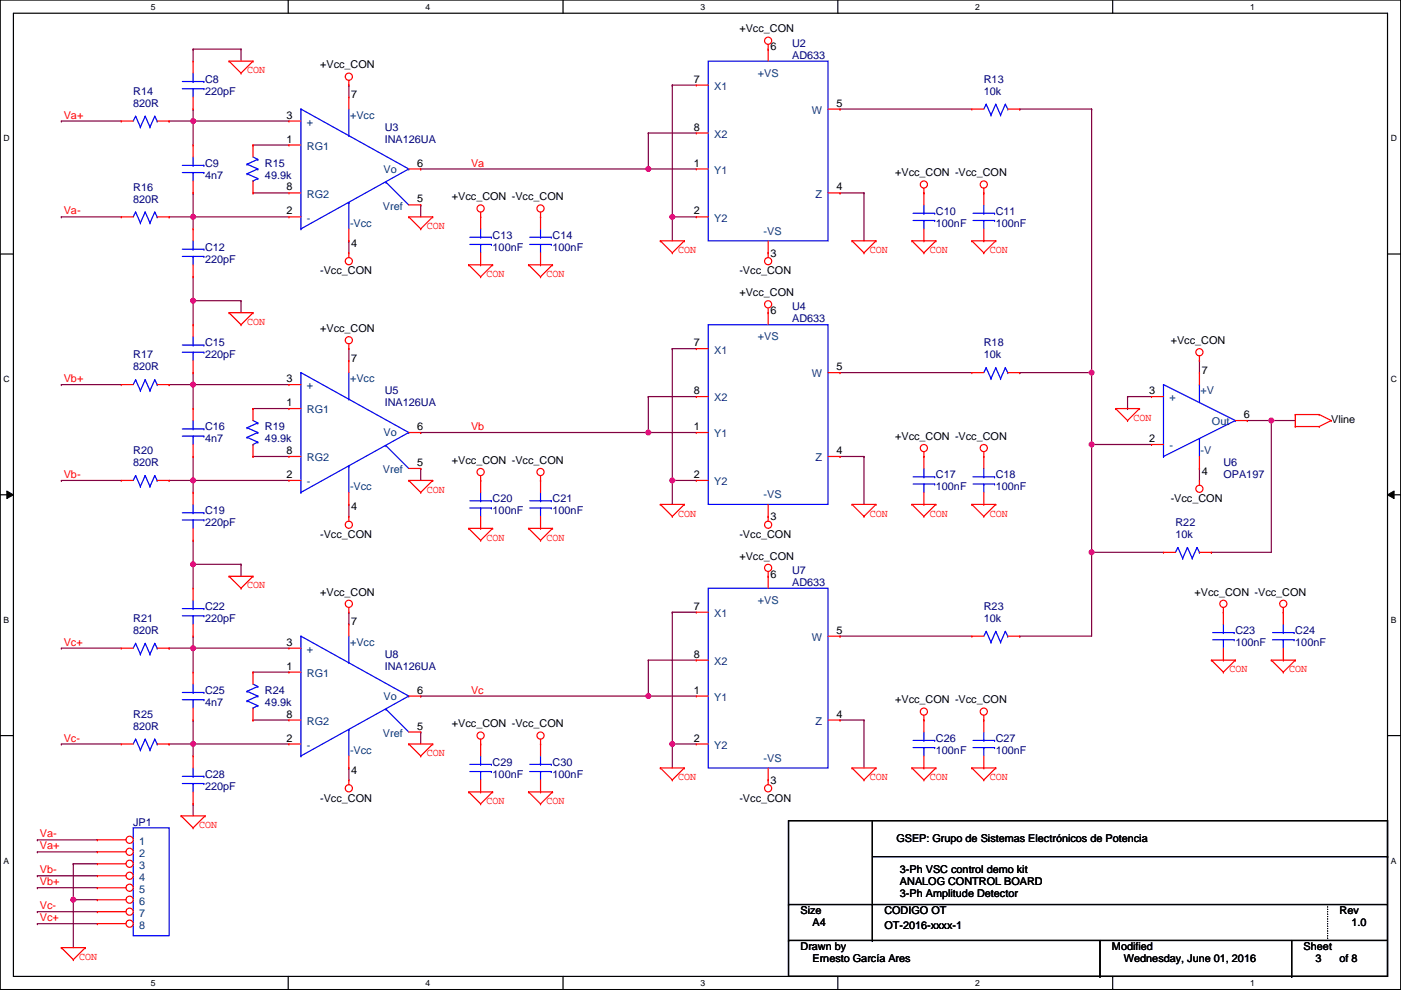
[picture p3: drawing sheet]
<svg xmlns="http://www.w3.org/2000/svg" width="297mm" height="210mm" viewBox="0 0 297 210" stroke-linecap="round" stroke-linejoin="round" font-family="sans-serif">
<path d="M0 0h297v209.8h-297zM2.8 2.8h291.4v204.2h-291.4z" fill="none" stroke="#000" stroke-width=".25"/>
<g fill="#fff">
<path d="M32 .4h1v2h-1z"/>
<path d="M32 207.4h1v2h-1z"/>
</g>
<path d="M61.1 0v2.8M61.1 207v2.8" fill="none" stroke="#000" stroke-width=".25"/>
<g fill="#fff">
<path d="M90.2 .4h1v2h-1z"/>
<path d="M90.2 207.4h1v2h-1z"/>
</g>
<path d="M119.4 0v2.8M119.4 207v2.8" fill="none" stroke="#000" stroke-width=".25"/>
<g fill="#fff">
<path d="M148.5 .4h1v2h-1z"/>
<path d="M148.5 207.4h1v2h-1z"/>
</g>
<path d="M177.6 0v2.8M177.6 207v2.8" fill="none" stroke="#000" stroke-width=".25"/>
<g fill="#fff">
<path d="M206.8 .4h1v2h-1z"/>
<path d="M206.8 207.4h1v2h-1z"/>
</g>
<path d="M235.9 0v2.8M235.9 207v2.8" fill="none" stroke="#000" stroke-width=".25"/>
<g fill="#fff">
<path d="M265 .4h1.1v2h-1.1z"/>
<path d="M265 207.4h1.1v2h-1.1z"/>
<path d="M.7 28.3h1.4v2.1h-1.4z"/>
<path d="M294.9 28.3h1.3v2.1h-1.3z"/>
<path d="M.7 79.4h1.4v2h-1.4z"/>
<path d="M294.9 79.4h1.3v2h-1.3z"/>
</g>
<path d="M0 53.9h2.8M294.2 53.9h2.8" fill="none" stroke="#000" stroke-width=".25"/>
<g fill="#fff">
<path d="M.7 130.4h1.3v2.1h-1.3z"/>
<path d="M294.9 130.4h1.2v2.1h-1.2z"/>
</g>
<path d="M0 104.9h2.8M294.2 104.9h2.8" fill="none" stroke="#000" stroke-width=".25"/>
<path d="M1.4 104.1l1.4 .8-1.4 .8zM294.2 104.9l1.4-.8v1.6z" fill="#000"/>
<path d="M1.4 104.1l1.4 .8-1.4 .8zM294.2 104.9l1.4-.8v1.6z" fill="none" stroke="#000" stroke-width=".21"/>
<g fill="#fff">
<path d="M.7 181.5h1.3v2h-1.3z"/>
<path d="M294.9 181.5h1.2v2h-1.2z"/>
</g>
<path d="M0 156h2.8M294.2 156h2.8" fill="none" stroke="#000" stroke-width=".25"/>
<g fill="none" stroke="#800040" stroke-width=".25">
<path d="M40.9 10.4h.1M40.9 10.4v2.6M40.9 23.1h.1M40.9 23.1v2.6M53.6 30.7h.1M53.6 30.7h7.7M40.9 46h.1M40.9 58.7h.1M40.9 46h20.4M40.9 46v2.5M40.9 58.7v5.1M53.6 40.9h.1"/>
<path d="M53.6 40.9h7.7M53.6 86.6h.1M53.6 96.8h.1M53.6 86.6h7.7M53.6 96.8h7.7M53.6 142.5h.1M53.6 152.7h.1M53.6 142.5h7.7M53.6 152.7h7.7"/>
</g>
<circle cx="40.9" cy="63.8" r=".5" fill="#f0f"/>
<circle cx="40.9" cy="63.8" r=".5" fill="none" stroke="#f0f" stroke-width=".25"/>
<path d="M40.9 79h.1M40.9 79v2.5" fill="none" stroke="#800040" stroke-width=".25"/>
<circle cx="40.9" cy="81.5" r=".5" fill="#f0f"/>
<circle cx="40.9" cy="81.5" r=".5" fill="none" stroke="#f0f" stroke-width=".25"/>
<g fill="none" stroke="#800040" stroke-width=".25">
<path d="M89.2 43.4h.1M89.2 43.4v2.6M89.2 99.3h.1M89.2 99.3v2.6M40.9 101.9h.1M40.9 114.6h.1M40.9 101.9v2.5M40.9 114.6v5M40.9 134.9h.1M40.9 134.9v2.5M40.9 157.7h.1M40.9 157.7v2.6"/>
<path d="M89.2 155.2h.1M89.2 155.2v2.5"/>
</g>
<circle cx="40.9" cy="157.7" r=".5" fill="#f0f"/>
<circle cx="40.9" cy="157.7" r=".5" fill="none" stroke="#f0f" stroke-width=".25"/>
<g fill="none" stroke="#800040" stroke-width=".25">
<path d="M74 18h.1M74 18v2.6M74 51.1h.1M74 51.1v2.5M40.9 63.8h.1M40.9 63.8h10.2M40.9 63.8v5M51.1 63.8h.1M51.1 63.8v2.5M74 73.9h.1M74 73.9v2.6M40.9 119.6h.1"/>
<path d="M40.9 119.6h10.2M74 106.9h.1M74 106.9v2.6M74 129.8h.1M74 129.8v2.5M74 162.8h.1M74 162.8v2.6"/>
</g>
<circle cx="40.9" cy="119.6" r=".5" fill="#f0f"/>
<circle cx="40.9" cy="119.6" r=".5" fill="none" stroke="#f0f" stroke-width=".25"/>
<path d="M89.2 35.8h.1M89.2 35.8h48.3M40.9 119.6h.1M40.9 119.6v5.1M51.1 119.6h.1M51.1 119.6v2.6" fill="none" stroke="#800040" stroke-width=".25"/>
<circle cx="137.5" cy="35.8" r=".5" fill="#f0f"/>
<circle cx="137.5" cy="35.8" r=".5" fill="none" stroke="#f0f" stroke-width=".25"/>
<path d="M89.2 91.7h.1M89.2 91.7h48.3M40.9 170.4h.1M40.9 170.4v2.6" fill="none" stroke="#800040" stroke-width=".25"/>
<circle cx="137.5" cy="91.7" r=".5" fill="#f0f"/>
<circle cx="137.5" cy="91.7" r=".5" fill="none" stroke="#f0f" stroke-width=".25"/>
<path d="M89.2 147.6h.1M89.2 147.6h48.3" fill="none" stroke="#800040" stroke-width=".25"/>
<circle cx="137.5" cy="147.6" r=".5" fill="#f0f"/>
<circle cx="137.5" cy="147.6" r=".5" fill="none" stroke="#f0f" stroke-width=".25"/>
<path d="M35.9 25.7h.1M35.9 25.7h5" fill="none" stroke="#800040" stroke-width=".25"/>
<circle cx="40.9" cy="25.7" r=".5" fill="#f0f"/>
<circle cx="40.9" cy="25.7" r=".5" fill="none" stroke="#f0f" stroke-width=".25"/>
<path d="M40.9 25.7h.1M40.9 25.7v5M40.9 25.7h20.4M35.9 46h.1M35.9 46h5" fill="none" stroke="#800040" stroke-width=".25"/>
<circle cx="40.9" cy="46" r=".5" fill="#f0f"/>
<circle cx="40.9" cy="46" r=".5" fill="none" stroke="#f0f" stroke-width=".25"/>
<path d="M40.9 40.9h.1M40.9 40.9v5.1M35.9 81.5h.1M35.9 81.5h25.4M40.9 81.5h.1M40.9 81.5v5.1M35.9 101.9h.1M35.9 101.9h25.4M40.9 101.9h.1" fill="none" stroke="#800040" stroke-width=".25"/>
<circle cx="40.9" cy="101.9" r=".5" fill="#f0f"/>
<circle cx="40.9" cy="101.9" r=".5" fill="none" stroke="#f0f" stroke-width=".25"/>
<path d="M40.9 96.8h.1M40.9 96.8v5.1M35.9 137.4h.1M35.9 137.4h5M40.9 157.7h.1M40.9 157.7h20.4" fill="none" stroke="#800040" stroke-width=".25"/>
<circle cx="40.9" cy="137.4" r=".5" fill="#f0f"/>
<circle cx="40.9" cy="137.4" r=".5" fill="none" stroke="#f0f" stroke-width=".25"/>
<g fill="none" stroke="#800040" stroke-width=".25">
<path d="M40.9 10.4h.1M40.9 10.4h10.2M51.1 10.4h.1M51.1 10.4v2.6M142.5 18h.1M142.5 18v33.1M142.5 18h5.1M142.5 46h.1M142.5 46h5.1M178.1 40.9h.1M178.1 40.9h5.1M183.2 40.9h.1"/>
<path d="M183.2 40.9v10.2M13 137.4h.1M13 137.4h12.7M40.9 137.4h.1M40.9 137.4v5.1M40.9 137.4h20.4M13 157.7h.1M13 157.7h12.7M35.9 157.7h.1M40.9 152.7h.1M40.9 152.7v5h-5"/>
</g>
<circle cx="142.5" cy="46" r=".5" fill="#f0f"/>
<circle cx="142.5" cy="46" r=".5" fill="none" stroke="#f0f" stroke-width=".25"/>
<g fill="none" stroke="#800040" stroke-width=".25">
<path d="M137.5 28.2h.1M137.5 35.8h.1M137.5 28.2h10.1M137.5 28.2v7.6M137.5 35.8h10.1M142.5 73.9h.1M142.5 73.9v33M142.5 73.9h5.1M178.1 96.8h.1M178.1 96.8h5.1M183.2 96.8h.1M183.2 96.8v10.1"/>
<path d="M142.5 101.9h.1M142.5 101.9h5.1"/>
</g>
<circle cx="142.5" cy="101.9" r=".5" fill="#f0f"/>
<circle cx="142.5" cy="101.9" r=".5" fill="none" stroke="#f0f" stroke-width=".25"/>
<path d="M137.5 84.1h.1M137.5 91.7h.1M137.5 84.1h10.1M137.5 84.1v7.6M137.5 91.7h10.1M142.5 157.7h.1M142.5 157.7h5.1M142.5 157.7v5.1M178.1 152.7h.1M178.1 152.7h5.1M183.2 152.7h.1M183.2 152.7v10.1" fill="none" stroke="#800040" stroke-width=".25"/>
<circle cx="142.5" cy="157.7" r=".5" fill="#f0f"/>
<circle cx="142.5" cy="157.7" r=".5" fill="none" stroke="#f0f" stroke-width=".25"/>
<g fill="none" stroke="#800040" stroke-width=".25">
<path d="M254.3 76.5h.1M254.3 76.5v2.5M254.3 99.3h.1M254.3 99.3v2.6M269.5 89.2h.1M269.5 89.2h5.1M269.5 89.2v27.9M137.5 140h.1M137.5 140h10.1M137.5 140v7.6M142.5 129.8h.1M142.5 129.8h5.1"/>
<path d="M142.5 129.8v27.9M137.5 147.6h.1M137.5 147.6h10.1"/>
</g>
<circle cx="269.5" cy="89.2" r=".5" fill="#f0f"/>
<circle cx="269.5" cy="89.2" r=".5" fill="none" stroke="#f0f" stroke-width=".25"/>
<path d="M231.4 94.2h.1M231.4 94.2h12.7M231.4 94.2v22.9M264.5 89.2h.1M264.5 89.2h5M256.8 117.1h.1M256.8 117.1h12.7" fill="none" stroke="#800040" stroke-width=".25"/>
<circle cx="231.4" cy="117.1" r=".5" fill="#f0f"/>
<circle cx="231.4" cy="117.1" r=".5" fill="none" stroke="#f0f" stroke-width=".25"/>
<circle cx="231.4" cy="94.2" r=".5" fill="#f0f"/>
<circle cx="231.4" cy="94.2" r=".5" fill="none" stroke="#f0f" stroke-width=".25"/>
<g fill="none" stroke="#800040" stroke-width=".25">
<path d="M178.1 23.1h.1M178.1 23.1h27.9M216.2 23.1h.1M216.2 23.1h15.2M231.4 23.1h.1M231.4 23.1v71.1M178.1 79h.1M178.1 79h27.9M216.2 79h.1M216.2 79h15.2M231.4 79h.1M231.4 117.1h.1"/>
<path d="M231.4 117.1h15.3M231.4 117.1v17.8h-15.2M178.1 134.9h.1M178.1 134.9h27.9M216.2 134.9h.1"/>
</g>
<circle cx="231.4" cy="79" r=".5" fill="#f0f"/>
<circle cx="231.4" cy="79" r=".5" fill="none" stroke="#f0f" stroke-width=".25"/>
<g fill="none" stroke="#800040" stroke-width=".25">
<path d="M13 25.7h.1M13 25.7h12.7M13 46h.1M13 46h12.7M13 81.5h.1M13 81.5h12.7M239.1 84.1h.1M239.1 86.6h.1M239.1 84.1h5M239.1 84.1v2.5M13 101.9h.1M13 101.9h12.7"/>
<path d="M7.9 178.1h.1M7.9 178.1h12.7M7.9 185.7h.1M7.9 180.6h.1M7.9 193.3h.1M7.9 188.2h.1M7.9 195.8h.1M7.9 185.7h12.7M7.9 180.6h12.7M7.9 193.3h12.7M7.9 188.2h12.7M7.9 195.8h12.7"/>
<path d="M15.5 183.1h.1M15.5 183.1h5.1M15.5 183.1v7.7"/>
</g>
<circle cx="15.5" cy="190.8" r=".5" fill="#f0f"/>
<circle cx="15.5" cy="190.8" r=".5" fill="none" stroke="#f0f" stroke-width=".25"/>
<path d="M15.5 190.8h.1M15.5 190.8h5.1M15.5 190.8v10.1" fill="none" stroke="#800040" stroke-width=".25"/>
<g fill="none" stroke="#f00" stroke-width=".25">
<path d="M48.6 13h.1M48.6 13h5M48.6 13l2.5 2.5M51.1 15.5h.1M53.6 13h.1M53.6 13l-2.5 2.5M74 18h.1M74 17v1M147.6 18h.1M147.6 18h2.6M162.9 10.4h.1M162.9 9.4v3.6"/>
<path d="M25.7 25.7h.1M25.7 25.7h2.5M33.3 25.7h2.6M35.9 25.7h.1M40.9 30.7h.1M40.9 30.7v2.6M40.9 38.4v2.5M53.6 30.7h.1M53.6 30.7v2.6M53.6 38.4v2.5M61.3 30.7h.1M61.3 25.7h.1"/>
<path d="M61.3 30.7h2.5M61.3 25.7h2.5M74 20.6h.1M74 20.6v2.5M86.7 35.8h2.5M89.2 35.8h.1M147.6 35.8h.1M147.6 28.2h.1M147.6 35.8h2.6M147.6 28.2h2.6M175.6 23.1h2.5M178.1 23.1h.1"/>
<path d="M195.9 39.9v3.5M206 23.1h.1M206 23.1h2.6M208.6 39.9v3.5M213.7 23.1h2.5M216.2 23.1h.1M25.7 46h.1M25.7 46h2.5M33.3 46h2.6M35.9 46h.1M40.9 58.7h.1M40.9 48.5h.1"/>
<path d="M40.9 40.9h.1M40.9 48.5v2.6M40.9 56.1v2.6M53.6 40.9h.1M61.3 40.9h.1M61.3 46h.1M61.3 46h2.5M61.3 40.9h2.5M74 53.6h.1M74 51.1h.1M74 48.5v2.6M74 53.6v1"/>
<path d="M86.7 46h.1M86.7 46h5M86.7 46l2.5 2.5M86.7 43.4h2.5M89.2 48.5h.1M89.2 43.4h.1M91.7 46h.1M91.7 46l-2.5 2.5M99.4 56.1h.1M99.4 56.1h5M99.4 56.1l2.5 2.6M101.9 58.7h.1"/>
<path d="M101.9 46h.1M101.9 56.1h.1M101.9 45v3.5M101.9 53.6v2.5M104.4 56.1h.1M104.4 56.1l-2.5 2.6M112.1 56.1h.1M112.1 56.1h5M112.1 56.1l2.5 2.6M114.6 58.7h.1M114.6 46h.1M114.6 56.1h.1"/>
<path d="M114.6 45v3.5M114.6 53.6v2.5M117.1 56.1h.1M117.1 56.1l-2.5 2.6M140 51.1h.1M140 51.1h5.1M140 51.1l2.5 2.5M142.5 53.6h.1M145.1 51.1h.1M145.1 51.1l-2.6 2.5M147.6 46h.1M147.6 46h2.6"/>
<path d="M162.9 53.6h.1M162.9 51.1v3.5M175.6 40.9h2.5M178.1 40.9h.1M180.6 51.1h.1M180.6 51.1h5.1M180.6 51.1l2.6 2.5M183.2 53.6h.1M185.7 51.1h.1M185.7 51.1l-2.5 2.5M193.3 51.1h.1M193.3 51.1h5.1"/>
<path d="M193.3 51.1l2.6 2.5M195.9 53.6h.1M195.9 40.9h.1M195.9 51.1h.1M195.9 48.5v2.6M198.4 51.1h.1M198.4 51.1l-2.5 2.5M206 51.1h.1M206 51.1h5.1M206 51.1l2.6 2.5M208.6 53.6h.1M208.6 40.9h.1"/>
<path d="M208.6 51.1h.1M208.6 48.5v2.6M211.1 51.1h.1M211.1 51.1l-2.5 2.5M40.9 68.8h.1M40.9 79h.1M40.9 68.8v2.6M40.9 76.5v2.5M48.6 66.3h.1M48.6 66.3h5M48.6 66.3l2.5 2.5M51.1 68.8h.1"/>
<path d="M53.6 66.3h.1M53.6 66.3l-2.5 2.5M74 73.9h.1M74 76.5h.1M74 72.9v1M74 76.5v2.5M147.6 73.9h.1M147.6 73.9h2.6M162.9 66.3h.1M162.9 65.3v3.5M175.6 79h2.5M178.1 79h.1"/>
<path d="M206 79h.1M206 79h2.6M213.7 79h2.5M216.2 79h.1M254.3 76.5h.1M254.3 79h.1M254.3 75.4v1.1M254.3 79v2.5M25.7 81.5h.1M25.7 81.5h2.5M33.3 81.5h2.6M35.9 81.5h.1"/>
<path d="M40.9 86.6h.1M40.9 96.8h.1M40.9 86.6v2.6M40.9 94.2v2.6M53.6 86.6h.1M53.6 96.8h.1M53.6 86.6v2.6M53.6 94.2v2.6M61.3 86.6h.1M61.3 96.8h.1M61.3 81.5h.1M61.3 86.6h2.5"/>
<path d="M61.3 81.5h2.5M61.3 96.8h2.5M86.7 91.7h2.5M86.7 99.3h2.5M89.2 91.7h.1M89.2 99.3h.1M147.6 91.7h.1M147.6 84.1h.1M147.6 91.7h2.6M147.6 84.1h2.6M175.6 96.8h2.5M178.1 96.8h.1"/>
<path d="M195.9 96.8h.1M195.9 95.8v3.5M208.6 96.8h.1M208.6 95.8v3.5M236.5 86.6h.1M236.5 86.6h5.1M236.5 86.6l2.6 2.6M239.1 89.2h.1M241.6 86.6h.1M241.6 86.6l-2.5 2.6M244.1 84.1h.1M244.1 94.2h.1"/>
<path d="M244.1 84.1h2.6M244.1 94.2h2.6M254.3 99.3h.1M254.3 96.8v2.5M261.9 89.2h2.6M264.5 89.2h.1M274.6 90.4h.1M274.6 87.9h.1M274.6 87.9h5.1M274.6 90.4h5.1M274.6 87.9v2.5M279.7 87.9h.1"/>
<path d="M279.7 90.4h.1M279.7 87.9l2.5 1.3M282.2 89.2h.1M282.2 89.2l-2.5 1.2M25.7 101.9h.1M25.7 101.9h2.5M33.3 101.9h2.6M35.9 101.9h.1M40.9 114.6h.1M40.9 104.4h.1M40.9 104.4v2.5M40.9 112v2.6"/>
<path d="M61.3 101.9h.1M61.3 101.9h2.5M74 109.5h.1M74 106.9h.1M74 104.4v2.5M74 109.5v1M86.7 101.9h.1M86.7 101.9h5M86.7 101.9l2.5 2.5M89.2 104.4h.1M91.7 101.9h.1M91.7 101.9l-2.5 2.5"/>
<path d="M99.4 112h.1M99.4 112h5M99.4 112l2.5 2.6M101.9 114.6h.1M101.9 101.9h.1M101.9 112h.1M101.9 100.8v3.6M101.9 109.5v2.5M104.4 112h.1M104.4 112l-2.5 2.6M112.1 112h.1M112.1 112h5"/>
<path d="M112.1 112l2.5 2.6M114.6 114.6h.1M114.6 101.9h.1M114.6 112h.1M114.6 100.8v3.6M114.6 109.5v2.5M117.1 112h.1M117.1 112l-2.5 2.6M140 106.9h.1M140 106.9h5.1M140 106.9l2.5 2.6M142.5 109.5h.1"/>
<path d="M145.1 106.9h.1M145.1 106.9l-2.6 2.6M147.6 101.9h.1M147.6 101.9h2.6M162.9 109.5h.1M162.9 106.9v3.6M180.6 106.9h.1M180.6 106.9h5.1M180.6 106.9l2.6 2.6M183.2 109.5h.1M185.7 106.9h.1M185.7 106.9l-2.5 2.6"/>
<path d="M193.3 106.9h.1M193.3 106.9h5.1M193.3 106.9l2.6 2.6M195.9 109.5h.1M195.9 106.9h.1M195.9 104.4v2.5M198.4 106.9h.1M198.4 106.9l-2.5 2.6M206 106.9h.1M206 106.9h5.1M206 106.9l2.6 2.6M208.6 109.5h.1"/>
<path d="M208.6 106.9h.1M208.6 104.4v2.5M211.1 106.9h.1M211.1 106.9l-2.5 2.6M246.7 117.1h.1M246.7 117.1h2.5M254.3 101.9h.1M254.3 101.9v1M254.3 117.1h2.5M256.8 117.1h.1M25.7 137.4h.1M25.7 137.4h2.5"/>
<path d="M33.3 137.4h2.6M35.9 137.4h.1M40.9 124.7h.1M40.9 134.9h.1M40.9 124.7v2.6M40.9 132.3v2.6M48.6 122.2h.1M48.6 122.2h5M48.6 122.2l2.5 2.5M51.1 124.7h.1M53.6 122.2h.1M53.6 122.2l-2.5 2.5"/>
<path d="M61.3 137.4h.1M61.3 137.4h2.5M74 129.8h.1M74 132.3h.1M74 128.8v1M74 132.3v2.6M162.9 122.2h.1M162.9 121.2v1M206 134.9h.1M206 134.9h2.6M213.7 134.9h2.5M216.2 134.9h.1"/>
<path d="M256.8 140h.1M256.8 140h5.1M256.8 140l2.6 2.5M259.4 129.8h.1M259.4 140h.1M259.4 128.8v3.5M259.4 137.4v2.6M261.9 140h.1M261.9 140l-2.5 2.5M269.5 140h.1M269.5 140h5.1M269.5 140l2.6 2.5"/>
<path d="M272.1 129.8h.1M272.1 140h.1M272.1 128.8v3.5M272.1 137.4v2.6M274.6 140h.1M274.6 140l-2.5 2.5M25.7 157.7h.1M25.7 157.7h2.5M33.3 157.7h2.6M35.9 157.7h.1M40.9 142.5h.1M40.9 152.7h.1"/>
<path d="M40.9 142.5v2.5M40.9 150.1v2.6M53.6 142.5h.1M53.6 152.7h.1M53.6 142.5v2.5M53.6 150.1v2.6M61.3 142.5h.1M61.3 152.7h.1M61.3 157.7h.1M61.3 157.7h2.5M61.3 142.5h2.5M61.3 152.7h2.5"/>
<path d="M86.7 157.7h.1M86.7 157.7h5M86.7 157.7l2.5 2.6M86.7 147.6h2.5M86.7 155.2h2.5M89.2 147.6h.1M89.2 155.2h.1M91.7 157.7h.1M91.7 157.7l-2.5 2.6M101.9 157.7h.1M101.9 156.7v3.6M114.6 157.7h.1"/>
<path d="M114.6 156.7v3.6M195.9 152.7h.1M195.9 151.6v3.6M208.6 152.7h.1M208.6 151.6v3.6M259.4 142.5h.1M272.1 142.5h.1M38.4 173h.1M38.4 173h5.1M38.4 173l2.5 2.5M40.9 175.5h.1M40.9 170.4h.1"/>
<path d="M40.9 160.3h.1M40.9 160.3v2.5M40.9 167.9v2.5M43.5 173h.1M43.5 173l-2.6 2.5M74 165.4h.1M74 162.8h.1M74 160.3v2.5M74 165.4v1M89.2 160.3h.1M99.4 167.9h.1M99.4 167.9h5"/>
<path d="M99.4 167.9l2.5 2.5M101.9 170.4h.1M101.9 167.9h.1M101.9 165.4v2.5M104.4 167.9h.1M104.4 167.9l-2.5 2.5M112.1 167.9h.1M112.1 167.9h5M112.1 167.9l2.5 2.5M114.6 170.4h.1M114.6 167.9h.1M114.6 165.4v2.5"/>
<path d="M117.1 167.9h.1M117.1 167.9l-2.5 2.5M140 162.8h.1M140 162.8h5.1M140 162.8l2.5 2.6M142.5 165.4h.1M145.1 162.8h.1M145.1 162.8l-2.6 2.6M162.9 165.4h.1M162.9 165.4v1M180.6 162.8h.1M180.6 162.8h5.1"/>
<path d="M180.6 162.8l2.6 2.6M183.2 165.4h.1M185.7 162.8h.1M185.7 162.8l-2.5 2.6M193.3 162.8h.1M193.3 162.8h5.1M193.3 162.8l2.6 2.6M195.9 165.4h.1M195.9 162.8h.1M195.9 160.3v2.5M198.4 162.8h.1M198.4 162.8l-2.5 2.6"/>
<path d="M206 162.8h.1M206 162.8h5.1M206 162.8l2.6 2.6M208.6 165.4h.1M208.6 162.8h.1M208.6 160.3v2.5M211.1 162.8h.1M211.1 162.8l-2.5 2.6M13 200.9h.1M13 200.9h5.1M13 200.9l2.5 2.6M15.5 203.5h.1"/>
<path d="M18.1 200.9h.1M18.1 200.9l-2.6 2.6"/>
<circle cx="74" cy="16.3" r=".76"/>
<circle cx="162.9" cy="8.6" r=".76"/>
<circle cx="195.9" cy="39.1" r=".76"/>
<circle cx="208.6" cy="39.1" r=".76"/>
<circle cx="74" cy="55.4" r=".76"/>
<circle cx="101.9" cy="44.2" r=".76"/>
<circle cx="114.6" cy="44.2" r=".76"/>
<circle cx="162.9" cy="55.4" r=".76"/>
<circle cx="74" cy="72.1" r=".76"/>
<circle cx="162.9" cy="64.5" r=".76"/>
<circle cx="254.3" cy="74.7" r=".76"/>
<circle cx="195.9" cy="95" r=".76"/>
<circle cx="208.6" cy="95" r=".76"/>
<circle cx="74" cy="111.3" r=".76"/>
<circle cx="101.9" cy="100.1" r=".76"/>
<circle cx="114.6" cy="100.1" r=".76"/>
<circle cx="162.9" cy="111.3" r=".76"/>
<circle cx="254.3" cy="103.6" r=".76"/>
<circle cx="74" cy="128" r=".76"/>
<circle cx="162.9" cy="120.4" r=".76"/>
<circle cx="259.4" cy="128" r=".76"/>
<circle cx="272.1" cy="128" r=".76"/>
<circle cx="101.9" cy="156" r=".76"/>
<circle cx="114.6" cy="156" r=".76"/>
<circle cx="195.9" cy="150.9" r=".76"/>
<circle cx="208.6" cy="150.9" r=".76"/>
<circle cx="74" cy="167.1" r=".76"/>
<circle cx="162.9" cy="167.1" r=".76"/>
</g>
<g fill="none" stroke="#000" stroke-width=".25">
<path d="M167.2 174h127v33h-127zM185 174v25.4M167.2 199.4h.1M167.2 191.8h.1M167.2 199.4h127M167.2 191.8h127M185 199.4h.1M185 191.8h.1M185 181.6h109.2M233.2 199.4v7.6M273.9 199.4v7.6M294.2 181.6h.1"/>
<path d="M233.2 207h.1M273.9 207h.1"/>
</g>
<path d="M281.5 191.8v7.6M281.5 199.4h.1" fill="none" stroke="#000" stroke-width=".25" stroke-dasharray="0 .5"/>
<g fill="none" stroke="#00f" stroke-width=".25">
<path d="M150.2 13h25.4v38.1h-25.4zM28.8 24.6h.1M28.8 24.6l1 2.3M28.8 24.6l-.6 1.1M29.8 26.9h.1M30.8 24.6h.1M30.8 24.6l-1 2.3M30.8 24.6l1 2.3M31.8 26.9h.1M32.8 24.6h.1M32.8 24.6l-1 2.3M32.8 24.6l.5 1.1"/>
<path d="M33.3 25.7h.1M38.7 36.6h4.5M38.7 35.1h4.5M40.9 35.1h.1M40.9 36.6h.1M40.9 33.3v1.8M40.9 36.6v1.8M43.2 36.6h.1M43.2 35.1h.1M52.4 34.8h.1M52.4 36.8h.1M52.4 34.8l2.3 1"/>
<path d="M52.4 36.8l2.3 1.1M53.6 38.4h.1M53.6 33.3l1.1 .5M54.7 35.8h.1M54.7 37.9h.1M54.7 33.8h.1M54.7 33.8l-2.3 1M54.7 35.8l-2.3 1M54.7 37.9l-1.1 .5M63.8 23.1h.1M63.8 23.1v25.4M63.8 23.1l22.9 12.7"/>
<path d="M74 28.7h.1M74 23.1v5.6M81.8 38.6h.1M81.8 38.6l4.9 4.8M86.7 35.8h.1M86.7 35.8l-22.9 12.7M209.1 22.1h.1M209.1 22.1l1 2.3M209.1 22.1l-.5 1M210.1 24.4h.1M211.1 22.1h.1M211.1 22.1l-1 2.3"/>
<path d="M211.1 22.1l1 2.3M212.1 24.4h.1M213.2 22.1h.1M213.2 22.1l-1.1 2.3M213.2 22.1l.5 1M213.7 23.1h.1M28.8 45h.1M28.8 45l1 2.3M28.8 45l-.6 1M29.8 47.3h.1M30.8 45h.1M30.8 45l-1 2.3"/>
<path d="M30.8 45l1 2.3M31.8 47.3h.1M32.8 45h.1M32.8 45l-1 2.3M32.8 45l.5 1M33.3 46h.1M38.7 52.8h4.5M38.7 54.4h4.5M40.9 54.4h.1M40.9 52.8h.1M40.9 51.1v1.7M40.9 54.4v1.7"/>
<path d="M43.2 52.8h.1M43.2 54.4h.1M63.8 48.5h.1M74 42.9h.1M74 42.9v5.6M99.6 51.8h4.6M99.6 50.3h4.6M101.9 50.3h.1M101.9 51.8h.1M101.9 48.5v1.8M101.9 51.8v1.8M104.2 51.8h.1"/>
<path d="M104.2 50.3h.1M112.3 51.8h4.6M112.3 50.3h4.6M114.6 50.3h.1M114.6 51.8h.1M114.6 48.5v1.8M114.6 51.8v1.8M116.9 51.8h.1M116.9 50.3h.1M193.6 46.7h4.6M193.6 45.2h4.6M195.9 45.2h.1"/>
<path d="M195.9 46.7h.1M195.9 43.4v1.8M195.9 46.7v1.8M198.2 46.7h.1M198.2 45.2h.1M206.3 46.7h4.6M206.3 45.2h4.6M208.6 45.2h.1M208.6 46.7h.1M208.6 43.4v1.8M208.6 46.7v1.8M210.9 46.7h.1"/>
<path d="M210.9 45.2h.1M38.7 74.7h4.5M38.7 73.2h4.5M40.9 73.2h.1M40.9 74.7h.1M40.9 71.4v1.8M40.9 74.7v1.8M43.2 74.7h.1M43.2 73.2h.1M63.8 79h.1M63.8 79v25.4M63.8 79l22.9 12.7"/>
<path d="M74 79v5.6M150.2 68.8h25.4v38.1h-25.4zM209.1 78h.1M209.1 78l1 2.3M209.1 78l-.5 1M211.1 78h.1M211.1 78l-1 2.3M211.1 78l1 2.3M213.2 78h.1M213.2 78l-1.1 2.3M213.2 78l.5 1M213.7 79h.1"/>
<path d="M28.8 80.5h.1M28.8 80.5l1 2.3M28.8 80.5l-.6 1M29.8 82.8h.1M30.8 80.5h.1M30.8 80.5l-1 2.3M30.8 80.5l1 2.3M31.8 82.8h.1M32.8 80.5h.1M32.8 80.5l-1 2.3M32.8 80.5l.5 1M33.3 81.5h.1"/>
<path d="M38.7 92.5h4.5M38.7 90.9h4.5M40.9 90.9h.1M40.9 92.5h.1M40.9 89.2v1.7M40.9 92.5v1.7M43.2 92.5h.1M43.2 90.9h.1M52.4 90.7h.1M52.4 92.7h.1M52.4 90.7l2.3 1M52.4 92.7l2.3 1"/>
<path d="M53.6 94.2h.1M53.6 89.2l1.1 .5M54.7 91.7h.1M54.7 93.7h.1M54.7 89.7h.1M54.7 89.7l-2.3 1M54.7 91.7l-2.3 1M54.7 93.7l-1.1 .5M74 98.8h.1M74 84.6h.1M74 98.8v5.6M81.8 94.5h.1"/>
<path d="M81.8 94.5l4.9 4.8M86.7 91.7h.1M86.7 91.7l-22.9 12.7M195.9 99.3v1.8M208.6 99.3v1.8M210.1 80.3h.1M212.1 80.3h.1M246.7 96.8h.1M246.7 81.5h.1M246.7 81.5v15.3M246.7 81.5l15.2 7.7M254.3 93h.1"/>
<path d="M254.3 81.5h.1M254.3 81.5v3.9M254.3 93v3.8M261.9 89.2h.1M261.9 89.2l-15.2 7.6M28.8 100.8h.1M28.8 100.8l1 2.3M28.8 100.8l-.6 1.1M29.8 103.1h.1M30.8 100.8h.1M30.8 100.8l-1 2.3M30.8 100.8l1 2.3"/>
<path d="M31.8 103.1h.1M32.8 100.8h.1M32.8 100.8l-1 2.3M32.8 100.8l.5 1.1M33.3 101.9h.1M38.7 108.7h4.5M38.7 110.2h4.5M40.9 110.2h.1M40.9 108.7h.1M40.9 106.9v1.8M40.9 110.2v1.8M43.2 108.7h.1"/>
<path d="M43.2 110.2h.1M63.8 104.4h.1M99.6 107.7h4.6M99.6 106.2h4.6M101.9 106.2h.1M101.9 107.7h.1M101.9 104.4v1.8M101.9 107.7v1.8M104.2 107.7h.1M104.2 106.2h.1M112.3 107.7h4.6M112.3 106.2h4.6"/>
<path d="M114.6 106.2h.1M114.6 107.7h.1M114.6 104.4v1.8M114.6 107.7v1.8M116.9 107.7h.1M116.9 106.2h.1M193.6 102.6h4.6M193.6 101.1h4.6M195.9 101.1h.1M195.9 102.6h.1M195.9 102.6v1.8M198.2 102.6h.1"/>
<path d="M198.2 101.1h.1M206.3 102.6h4.6M206.3 101.1h4.6M208.6 101.1h.1M208.6 102.6h.1M208.6 102.6v1.8M210.9 102.6h.1M210.9 101.1h.1M249.7 116.1h.1M249.7 116.1l1 2.3M249.7 116.1l-.5 1M250.7 118.4h.1"/>
<path d="M251.8 116.1h.1M251.8 116.1l-1.1 2.3M251.8 116.1l1 2.3M252.8 118.4h.1M253.8 116.1h.1M253.8 116.1l-1 2.3M253.8 116.1l.5 1M254.3 117.1h.1M28.8 136.4h.1M28.8 136.4l1 2.3M28.8 136.4l-.6 1M29.8 138.7h.1"/>
<path d="M30.8 136.4h.1M30.8 136.4l-1 2.3M30.8 136.4l1 2.3M31.8 138.7h.1M32.8 136.4h.1M32.8 136.4l-1 2.3M32.8 136.4l.5 1M33.3 137.4h.1M38.7 130.6h4.5M38.7 129h4.5M40.9 129h.1M40.9 130.6h.1"/>
<path d="M40.9 127.3v1.7M40.9 130.6v1.7M43.2 130.6h.1M43.2 129h.1M63.8 134.9h.1M63.8 134.9v25.4M63.8 134.9l22.9 12.7M74 134.9v5.6M209.1 133.9h.1M209.1 133.9l1 2.3M209.1 133.9l-.5 1M210.1 136.2h.1"/>
<path d="M211.1 133.9h.1M211.1 133.9l-1 2.3M211.1 133.9l1 2.3M212.1 136.2h.1M213.2 133.9h.1M213.2 133.9l-1.1 2.3M213.2 133.9l.5 1M213.7 134.9h.1M257.1 135.6h4.6M257.1 134.1h4.6M259.4 134.1h.1M259.4 135.6h.1"/>
<path d="M259.4 132.3v1.8M259.4 135.6v1.8M261.7 135.6h.1M261.7 134.1h.1M269.8 135.6h4.6M269.8 134.1h4.6M272.1 134.1h.1M272.1 135.6h.1M272.1 132.3v1.8M272.1 135.6v1.8M274.4 135.6h.1M274.4 134.1h.1"/>
<path d="M28.8 156.7h.1M28.8 156.7l1 2.3M28.8 156.7l-.6 1M29.8 159h.1M30.8 156.7h.1M30.8 156.7l-1 2.3M30.8 156.7l1 2.3M31.8 159h.1M32.8 156.7h.1M32.8 156.7l-1 2.3M32.8 156.7l.5 1M33.3 157.7h.1"/>
<path d="M38.7 148.3h4.5M38.7 146.8h4.5M40.9 146.8h.1M40.9 148.3h.1M40.9 145v1.8M40.9 148.3v1.8M43.2 148.3h.1M43.2 146.8h.1M52.4 146.6h.1M52.4 148.6h.1M52.4 146.6l2.3 1M52.4 148.6l2.3 1"/>
<path d="M53.6 150.1h.1M53.6 145l1.1 .6M54.7 147.6h.1M54.7 149.6h.1M54.7 145.6h.1M54.7 145.6l-2.3 1M54.7 147.6l-2.3 1M54.7 149.6l-1.1 .5M74 154.7h.1M74 140.5h.1M74 154.7v5.6M81.8 150.4h.1"/>
<path d="M81.8 150.4l4.9 4.8M86.7 147.6h.1M86.7 147.6l-22.9 12.7M193.6 158.5h4.6M193.6 157h4.6M195.9 157h.1M195.9 158.5h.1M195.9 155.2v1.8M195.9 158.5v1.8M198.2 158.5h.1M198.2 157h.1M206.3 158.5h4.6"/>
<path d="M206.3 157h4.6M208.6 157h.1M208.6 158.5h.1M208.6 155.2v1.8M208.6 158.5v1.8M210.9 158.5h.1M210.9 157h.1M28.2 175.5h7.7v22.9h-7.7zM38.7 164.6h4.5M38.7 166.1h4.5M40.9 166.1h.1M40.9 164.6h.1"/>
<path d="M40.9 162.8v1.8M40.9 166.1v1.8M43.2 164.6h.1M43.2 166.1h.1M63.8 160.3h.1M99.6 163.6h4.6M99.6 162.1h4.6M101.9 162.1h.1M101.9 163.6h.1M101.9 160.3v1.8M101.9 163.6v1.8M104.2 163.6h.1"/>
<path d="M104.2 162.1h.1M112.3 163.6h4.6M112.3 162.1h4.6M114.6 162.1h.1M114.6 163.6h.1M114.6 160.3v1.8M114.6 163.6v1.8M116.9 163.6h.1M116.9 162.1h.1"/>
</g>
<circle cx="27.5" cy="178.1" r=".76" fill="#fff"/>
<g fill="none" stroke="#f00" stroke-width=".25">
<path d="M20.6 178.1h.1M20.6 178.1h6.1"/>
<circle cx="27.5" cy="178.1" r=".76"/>
</g>
<circle cx="27.5" cy="180.6" r=".76" fill="#fff"/>
<g fill="none" stroke="#f00" stroke-width=".25">
<path d="M20.6 180.6h.1M20.6 180.6h6.1"/>
<circle cx="27.5" cy="180.6" r=".76"/>
</g>
<circle cx="27.5" cy="183.1" r=".76" fill="#fff"/>
<g fill="none" stroke="#f00" stroke-width=".25">
<path d="M20.6 183.1h.1M20.6 183.1h6.1"/>
<circle cx="27.5" cy="183.1" r=".76"/>
</g>
<circle cx="27.5" cy="185.7" r=".76" fill="#fff"/>
<g fill="none" stroke="#f00" stroke-width=".25">
<path d="M20.6 185.7h.1M20.6 185.7h6.1"/>
<circle cx="27.5" cy="185.7" r=".76"/>
</g>
<circle cx="27.5" cy="188.2" r=".76" fill="#fff"/>
<g fill="none" stroke="#f00" stroke-width=".25">
<path d="M20.6 188.2h.1M20.6 188.2h6.1"/>
<circle cx="27.5" cy="188.2" r=".76"/>
</g>
<circle cx="27.5" cy="190.8" r=".76" fill="#fff"/>
<g fill="none" stroke="#f00" stroke-width=".25">
<path d="M20.6 190.8h.1M20.6 190.8h6.1"/>
<circle cx="27.5" cy="190.8" r=".76"/>
</g>
<circle cx="27.5" cy="193.3" r=".76" fill="#fff"/>
<g fill="none" stroke="#f00" stroke-width=".25">
<path d="M20.6 193.3h.1M20.6 193.3h6.1"/>
<circle cx="27.5" cy="193.3" r=".76"/>
</g>
<circle cx="27.5" cy="195.8" r=".76" fill="#fff"/>
<g fill="none" stroke="#f00" stroke-width=".25">
<path d="M40.9 13h.1M40.9 13v2.5M40.9 23.1h.1M40.9 20.6v2.5M147.6 140h.1M147.6 129.8h.1M147.6 140h2.6M147.6 129.8h2.6M162.9 122.2h.1M162.9 122.2v2.5M175.6 134.9h2.5M178.1 134.9h.1"/>
<path d="M147.6 147.6h.1M147.6 157.7h.1M147.6 147.6h2.6M147.6 157.7h2.6M175.6 152.7h2.5M178.1 152.7h.1M162.9 165.4h.1M162.9 162.8v2.6M20.6 195.8h.1M20.6 195.8h6.1"/>
<circle cx="27.5" cy="195.8" r=".76"/>
</g>
<path d="M38.7 18.8h4.5M38.7 17.3h4.5M40.9 17.3h.1M40.9 18.8h.1M40.9 15.5v1.8M40.9 18.8v1.8M43.2 18.8h.1M43.2 17.3h.1M150.2 124.7h25.4v38.1h-25.4z" fill="none" stroke="#00f" stroke-width=".25"/>
<circle cx="40.9" cy="63.8" r=".5" fill="#f0f"/>
<circle cx="40.9" cy="63.8" r=".5" fill="none" stroke="#f0f" stroke-width=".25"/>
<circle cx="40.9" cy="81.5" r=".5" fill="#f0f"/>
<circle cx="40.9" cy="81.5" r=".5" fill="none" stroke="#f0f" stroke-width=".25"/>
<circle cx="40.9" cy="157.7" r=".5" fill="#f0f"/>
<circle cx="40.9" cy="157.7" r=".5" fill="none" stroke="#f0f" stroke-width=".25"/>
<circle cx="40.9" cy="119.6" r=".5" fill="#f0f"/>
<circle cx="40.9" cy="119.6" r=".5" fill="none" stroke="#f0f" stroke-width=".25"/>
<circle cx="137.5" cy="35.8" r=".5" fill="#f0f"/>
<circle cx="137.5" cy="35.8" r=".5" fill="none" stroke="#f0f" stroke-width=".25"/>
<circle cx="137.5" cy="91.7" r=".5" fill="#f0f"/>
<circle cx="137.5" cy="91.7" r=".5" fill="none" stroke="#f0f" stroke-width=".25"/>
<circle cx="137.5" cy="147.6" r=".5" fill="#f0f"/>
<circle cx="137.5" cy="147.6" r=".5" fill="none" stroke="#f0f" stroke-width=".25"/>
<circle cx="40.9" cy="25.7" r=".5" fill="#f0f"/>
<circle cx="40.9" cy="25.7" r=".5" fill="none" stroke="#f0f" stroke-width=".25"/>
<circle cx="40.9" cy="46" r=".5" fill="#f0f"/>
<circle cx="40.9" cy="46" r=".5" fill="none" stroke="#f0f" stroke-width=".25"/>
<circle cx="40.9" cy="101.9" r=".5" fill="#f0f"/>
<circle cx="40.9" cy="101.9" r=".5" fill="none" stroke="#f0f" stroke-width=".25"/>
<circle cx="40.9" cy="137.4" r=".5" fill="#f0f"/>
<circle cx="40.9" cy="137.4" r=".5" fill="none" stroke="#f0f" stroke-width=".25"/>
<circle cx="142.5" cy="46" r=".5" fill="#f0f"/>
<circle cx="142.5" cy="46" r=".5" fill="none" stroke="#f0f" stroke-width=".25"/>
<circle cx="142.5" cy="101.9" r=".5" fill="#f0f"/>
<circle cx="142.5" cy="101.9" r=".5" fill="none" stroke="#f0f" stroke-width=".25"/>
<circle cx="142.5" cy="157.7" r=".5" fill="#f0f"/>
<circle cx="142.5" cy="157.7" r=".5" fill="none" stroke="#f0f" stroke-width=".25"/>
<circle cx="269.5" cy="89.2" r=".5" fill="#f0f"/>
<circle cx="269.5" cy="89.2" r=".5" fill="none" stroke="#f0f" stroke-width=".25"/>
<circle cx="231.4" cy="117.1" r=".5" fill="#f0f"/>
<circle cx="231.4" cy="117.1" r=".5" fill="none" stroke="#f0f" stroke-width=".25"/>
<circle cx="231.4" cy="94.2" r=".5" fill="#f0f"/>
<circle cx="231.4" cy="94.2" r=".5" fill="none" stroke="#f0f" stroke-width=".25"/>
<circle cx="231.4" cy="79" r=".5" fill="#f0f"/>
<circle cx="231.4" cy="79" r=".5" fill="none" stroke="#f0f" stroke-width=".25"/>
<circle cx="15.5" cy="190.8" r=".5" fill="#f0f"/>
<circle cx="15.5" cy="190.8" r=".5" fill="none" stroke="#f0f" stroke-width=".25"/>
<g font-size="2.3">
<text x="156.8" y="6.9">+Vcc_CON</text>
<text x="163.4" y="10.7">6</text>
<text x="67.9" y="14.5">+Vcc_CON</text>
<text x="147.1" y="17.5">7</text>
<text x="74.5" y="20.8">7</text>
<text x="177.3" y="22.6">5</text>
<text x="60.7" y="25.1">3</text>
<text x="147.1" y="27.7">8</text>
<text x="60.7" y="30.2">1</text>
<text x="88.4" y="35.3">6</text>
<text x="147.1" y="35.3">1</text>
<text x="60.7" y="40.4">8</text>
<text x="177.3" y="40.4">4</text>
<text x="189.8" y="37.4">+Vcc_CON -Vcc_CON</text>
<text x="60.7" y="45.5">2</text>
<text x="88.4" y="42.9">5</text>
<text x="95.8" y="42.4">+Vcc_CON -Vcc_CON</text>
<text x="147.1" y="45.5">2</text>
<text x="74.5" y="52.4">4</text>
<text x="67.9" y="58.2">-Vcc_CON</text>
<text x="156.8" y="58.2">-Vcc_CON</text>
<text x="163.4" y="54.4">3</text>
<text x="156.8" y="62.8">+Vcc_CON</text>
<text x="67.9" y="70.4">+Vcc_CON</text>
<text x="163.4" y="66.6">6</text>
<text x="74.5" y="76.7">7</text>
<text x="147.1" y="73.4">7</text>
<text x="248.2" y="72.9">+Vcc_CON</text>
<text x="60.7" y="81">3</text>
<text x="147.1" y="83.6">8</text>
<text x="177.3" y="78.5">5</text>
<text x="243.6" y="83.6">3</text>
<text x="254.8" y="79.3">7</text>
<text x="60.7" y="86.1">1</text>
<text x="263.7" y="88.6">6</text>
<text x="282.2" y="89.7">Vline</text>
<text x="88.4" y="91.2">6</text>
<text x="147.1" y="91.2">1</text>
<text x="189.8" y="93.2">+Vcc_CON -Vcc_CON</text>
<text x="243.6" y="93.7">2</text>
<text x="60.7" y="96.3">8</text>
<text x="60.7" y="101.3">2</text>
<text x="88.4" y="98.8">5</text>
<text x="95.8" y="98.3">+Vcc_CON -Vcc_CON</text>
<text x="147.1" y="101.3">2</text>
<text x="177.3" y="96.3">4</text>
<text x="254.8" y="100.6">4</text>
<text x="248.2" y="106.5">-Vcc_CON</text>
<text x="74.5" y="108.2">4</text>
<text x="163.4" y="110.3">3</text>
<text x="67.9" y="114.1">-Vcc_CON</text>
<text x="156.8" y="114.1">-Vcc_CON</text>
<text x="156.8" y="118.6">+Vcc_CON</text>
<text x="163.4" y="122.4">6</text>
<text x="67.9" y="126.3">+Vcc_CON</text>
<text x="147.1" y="129.3">7</text>
<text x="253.3" y="126.3">+Vcc_CON -Vcc_CON</text>
<text x="60.7" y="136.9">3</text>
<text x="74.5" y="132.6">7</text>
<text x="177.3" y="134.4">5</text>
<text x="60.7" y="142">1</text>
<text x="147.1" y="139.4">8</text>
<text x="88.4" y="147.1">6</text>
<text x="147.1" y="147.1">1</text>
<text x="189.8" y="149.1">+Vcc_CON -Vcc_CON</text>
<text x="60.7" y="152.1">8</text>
<text x="88.4" y="154.7">5</text>
<text x="95.8" y="154.2">+Vcc_CON -Vcc_CON</text>
<text x="177.3" y="152.1">4</text>
<text x="60.7" y="157.2">2</text>
<text x="147.1" y="157.2">2</text>
<text x="74.5" y="164.1">4</text>
<text x="163.4" y="166.1">3</text>
<text x="67.9" y="170">-Vcc_CON</text>
<text x="156.8" y="170">-Vcc_CON</text>
<text x="190" y="178.6">GSEP: Grupo de Sistemas Electrónicos de Potencia</text>
<text x="190.8" y="185.2">3-Ph VSC control demo kit</text>
<text x="190.8" y="187.7">ANALOG CONTROL BOARD</text>
<text x="190.8" y="190.3">3-Ph Amplitude Detector</text>
<text x="169.7" y="193.8">Size</text>
<text x="172.3" y="196.4">A4</text>
<text x="187.5" y="196.9">OT-2016-xxxx-1</text>
<text x="187.5" y="193.8">CODIGO OT</text>
<text x="284" y="193.8">Rev</text>
<text x="286.6" y="196.4">1.0</text>
<text x="169.7" y="201.5">Drawn by</text>
<text x="172.3" y="204">Ernesto García Ares</text>
<text x="235.8" y="201.5">Modified</text>
<text x="238.3" y="204">Wednesday, June 01, 2016</text>
<text x="276.4" y="201.5">Sheet</text>
<text x="278.9" y="204">3</text>
<text x="284" y="204">of 8</text>
</g>
<g font-size="2.3" fill="#000080">
<text x="167.9" y="9.9">U2</text>
<text x="43.5" y="17.6">C8</text>
<text x="167.9" y="12.5">AD633</text>
<text x="208.6" y="17.6">R13</text>
<text x="28.2" y="20.1">R14</text>
<text x="28.2" y="22.6">820R</text>
<text x="43.5" y="20.1">220pF</text>
<text x="208.6" y="20.1">10k</text>
<text x="81.6" y="27.7">U3</text>
<text x="43.5" y="35.3">C9</text>
<text x="56.2" y="35.3">R15</text>
<text x="81.6" y="30.3">INA126UA</text>
<text x="28.2" y="40.4">R16</text>
<text x="43.5" y="37.9">4n7</text>
<text x="56.2" y="37.9">49.9k</text>
<text x="28.2" y="43">820R</text>
<text x="198.4" y="45.5">C10</text>
<text x="211.1" y="45.5">C11</text>
<text x="43.5" y="53.1">C12</text>
<text x="104.4" y="50.6">C13</text>
<text x="104.4" y="53.1">100nF</text>
<text x="117.1" y="50.6">C14</text>
<text x="117.1" y="53.1">100nF</text>
<text x="198.4" y="48">100nF</text>
<text x="211.1" y="48">100nF</text>
<text x="43.5" y="55.7">220pF</text>
<text x="167.9" y="65.8">U4</text>
<text x="167.9" y="68.4">AD633</text>
<text x="28.2" y="76">R17</text>
<text x="43.5" y="73.4">C15</text>
<text x="43.5" y="76">220pF</text>
<text x="208.6" y="73.4">R18</text>
<text x="208.6" y="76">10k</text>
<text x="28.2" y="78.5">820R</text>
<text x="81.6" y="83.6">U5</text>
<text x="81.6" y="86.1">INA126UA</text>
<text x="43.5" y="91.2">C16</text>
<text x="43.5" y="93.8">4n7</text>
<text x="56.2" y="91.2">R19</text>
<text x="56.2" y="93.8">49.9k</text>
<text x="28.2" y="96.3">R20</text>
<text x="28.2" y="98.8">820R</text>
<text x="198.4" y="101.4">C17</text>
<text x="211.1" y="101.4">C18</text>
<text x="259.4" y="98.8">U6</text>
<text x="259.4" y="101.4">OPA197</text>
<text x="104.4" y="106.5">C20</text>
<text x="117.1" y="106.5">C21</text>
<text x="198.4" y="103.9">100nF</text>
<text x="211.1" y="103.9">100nF</text>
<text x="43.5" y="109">C19</text>
<text x="43.5" y="111.5">220pF</text>
<text x="104.4" y="109">100nF</text>
<text x="117.1" y="109">100nF</text>
<text x="249.2" y="111.5">R22</text>
<text x="249.2" y="114.1">10k</text>
<text x="167.9" y="121.7">U7</text>
<text x="167.9" y="124.2">AD633</text>
<text x="28.2" y="131.9">R21</text>
<text x="43.5" y="129.3">C22</text>
<text x="43.5" y="131.9">220pF</text>
<text x="208.6" y="129.3">R23</text>
<text x="208.6" y="131.9">10k</text>
<text x="28.2" y="134.4">820R</text>
<text x="261.9" y="134.4">C23</text>
<text x="261.9" y="136.9">100nF</text>
<text x="274.6" y="134.4">C24</text>
<text x="274.6" y="136.9">100nF</text>
<text x="81.6" y="139.5">U8</text>
<text x="81.6" y="142">INA126UA</text>
<text x="43.5" y="147.1">C25</text>
<text x="43.5" y="149.6">4n7</text>
<text x="56.2" y="147.1">R24</text>
<text x="56.2" y="149.6">49.9k</text>
<text x="28.2" y="152.2">R25</text>
<text x="28.2" y="154.7">820R</text>
<text x="198.4" y="157.3">C26</text>
<text x="198.4" y="159.8">100nF</text>
<text x="211.1" y="157.3">C27</text>
<text x="211.1" y="159.8">100nF</text>
<text x="43.5" y="164.9">C28</text>
<text x="43.5" y="167.4">220pF</text>
<text x="104.4" y="162.3">C29</text>
<text x="104.4" y="164.9">100nF</text>
<text x="117.1" y="162.3">C30</text>
<text x="117.1" y="164.9">100nF</text>
<text x="28.2" y="175">JP1</text>
</g>
<g font-size="2.3" fill="#f00">
<text x="52.4" y="15.5">CON</text>
<text x="13.5" y="25.2">Va+</text>
<text x="99.9" y="35.3">Va</text>
<text x="13.5" y="45.5">Va-</text>
<text x="90.5" y="48.6">CON</text>
<text x="143.8" y="53.6">CON</text>
<text x="184.5" y="53.6">CON</text>
<text x="197.2" y="53.6">CON</text>
<text x="209.9" y="53.6">CON</text>
<text x="103.2" y="58.7">CON</text>
<text x="115.9" y="58.7">CON</text>
<text x="52.4" y="68.9">CON</text>
<text x="13.5" y="81">Vb+</text>
<text x="240.3" y="89.2">CON</text>
<text x="99.9" y="91.2">Vb</text>
<text x="13.5" y="101.4">Vb-</text>
<text x="90.5" y="104.4">CON</text>
<text x="143.8" y="109.5">CON</text>
<text x="184.5" y="109.5">CON</text>
<text x="197.2" y="109.5">CON</text>
<text x="209.9" y="109.5">CON</text>
<text x="103.2" y="114.6">CON</text>
<text x="115.9" y="114.6">CON</text>
<text x="52.4" y="124.8">CON</text>
<text x="13.5" y="136.9">Vc+</text>
<text x="260.7" y="142.5">CON</text>
<text x="273.4" y="142.5">CON</text>
<text x="99.9" y="147.1">Vc</text>
<text x="13.5" y="157.2">Vc-</text>
<text x="90.5" y="160.3">CON</text>
<text x="143.8" y="165.4">CON</text>
<text x="184.5" y="165.4">CON</text>
<text x="197.2" y="165.4">CON</text>
<text x="209.9" y="165.4">CON</text>
<text x="103.2" y="170.5">CON</text>
<text x="115.9" y="170.5">CON</text>
<text x="8.4" y="177.6">Va-</text>
<text x="42.2" y="175.6">CON</text>
<text x="8.4" y="185.2">Vb-</text>
<text x="8.4" y="180.1">Va+</text>
<text x="8.4" y="187.7">Vb+</text>
<text x="8.4" y="192.8">Vc-</text>
<text x="8.4" y="195.3">Vc+</text>
<text x="16.8" y="203.5">CON</text>
</g>
<g font-size="2.3" fill="#004080">
<text x="160.7" y="16.3">+VS</text>
<text x="151.4" y="19.1">X1</text>
<text x="65.1" y="26.7">+</text>
<text x="74.2" y="25.2">+Vcc</text>
<text x="151.4" y="29.2">X2</text>
<text x="172.1" y="24.2">W</text>
<text x="65.1" y="31.8">RG1</text>
<text x="65.1" y="41.9">RG2</text>
<text x="81.3" y="36.6">Vo</text>
<text x="151.4" y="36.9">Y1</text>
<text x="172.9" y="41.9">Z</text>
<text x="65.1" y="47">-</text>
<text x="81.2" y="44.5">Vref</text>
<text x="151.4" y="47">Y2</text>
<text x="74.2" y="48">-Vcc</text>
<text x="161.9" y="49.7">-VS</text>
<text x="151.4" y="75">X1</text>
<text x="160.7" y="72.2">+VS</text>
<text x="65.1" y="82.6">+</text>
<text x="74.2" y="81.1">+Vcc</text>
<text x="172.1" y="80">W</text>
<text x="254.6" y="83.6">+V</text>
<text x="65.1" y="87.7">RG1</text>
<text x="151.4" y="85.1">X2</text>
<text x="248" y="85.1">+</text>
<text x="81.3" y="92.5">Vo</text>
<text x="151.4" y="92.7">Y1</text>
<text x="248" y="95.3">-</text>
<text x="256.9" y="90.2">Out</text>
<text x="65.1" y="97.8">RG2</text>
<text x="81.2" y="100.4">Vref</text>
<text x="172.9" y="97.8">Z</text>
<text x="254.6" y="96.3">-V</text>
<text x="65.1" y="102.9">-</text>
<text x="74.2" y="103.9">-Vcc</text>
<text x="151.4" y="102.9">Y2</text>
<text x="161.9" y="105.6">-VS</text>
<text x="151.4" y="130.8">X1</text>
<text x="160.7" y="128">+VS</text>
<text x="74.2" y="136.9">+Vcc</text>
<text x="172.1" y="135.9">W</text>
<text x="65.1" y="143.5">RG1</text>
<text x="65.1" y="138.5">+</text>
<text x="151.4" y="141">X2</text>
<text x="81.3" y="148.4">Vo</text>
<text x="151.4" y="148.6">Y1</text>
<text x="65.1" y="153.7">RG2</text>
<text x="172.9" y="153.7">Z</text>
<text x="65.1" y="158.8">-</text>
<text x="74.2" y="159.8">-Vcc</text>
<text x="81.2" y="156.2">Vref</text>
<text x="151.4" y="158.8">Y2</text>
<text x="161.9" y="161.5">-VS</text>
<text x="29.5" y="179.1">1</text>
<text x="29.5" y="181.6">2</text>
<text x="29.5" y="184.2">3</text>
<text x="29.5" y="186.7">4</text>
<text x="29.5" y="189.3">5</text>
<text x="29.5" y="191.8">6</text>
<text x="29.5" y="194.3">7</text>
<text x="29.5" y="196.9">8</text>
</g>
<g font-size="1.8">
<text x="32" y="2">5</text>
<text x="90.2" y="2">4</text>
<text x="148.5" y="2">3</text>
<text x="206.8" y="2">2</text>
<text x="265" y="2">1</text>
<text x=".7" y="30">D</text>
<text x="294.9" y="30">D</text>
<text x=".7" y="81">C</text>
<text x="294.9" y="81">C</text>
<text x=".7" y="132.1">B</text>
<text x="294.9" y="132.1">B</text>
<text x=".7" y="183.1">A</text>
<text x="294.9" y="183.1">A</text>
<text x="32" y="209">5</text>
<text x="90.2" y="209">4</text>
<text x="148.5" y="209">3</text>
<text x="206.8" y="209">2</text>
<text x="265" y="209">1</text>
</g>
</svg>
